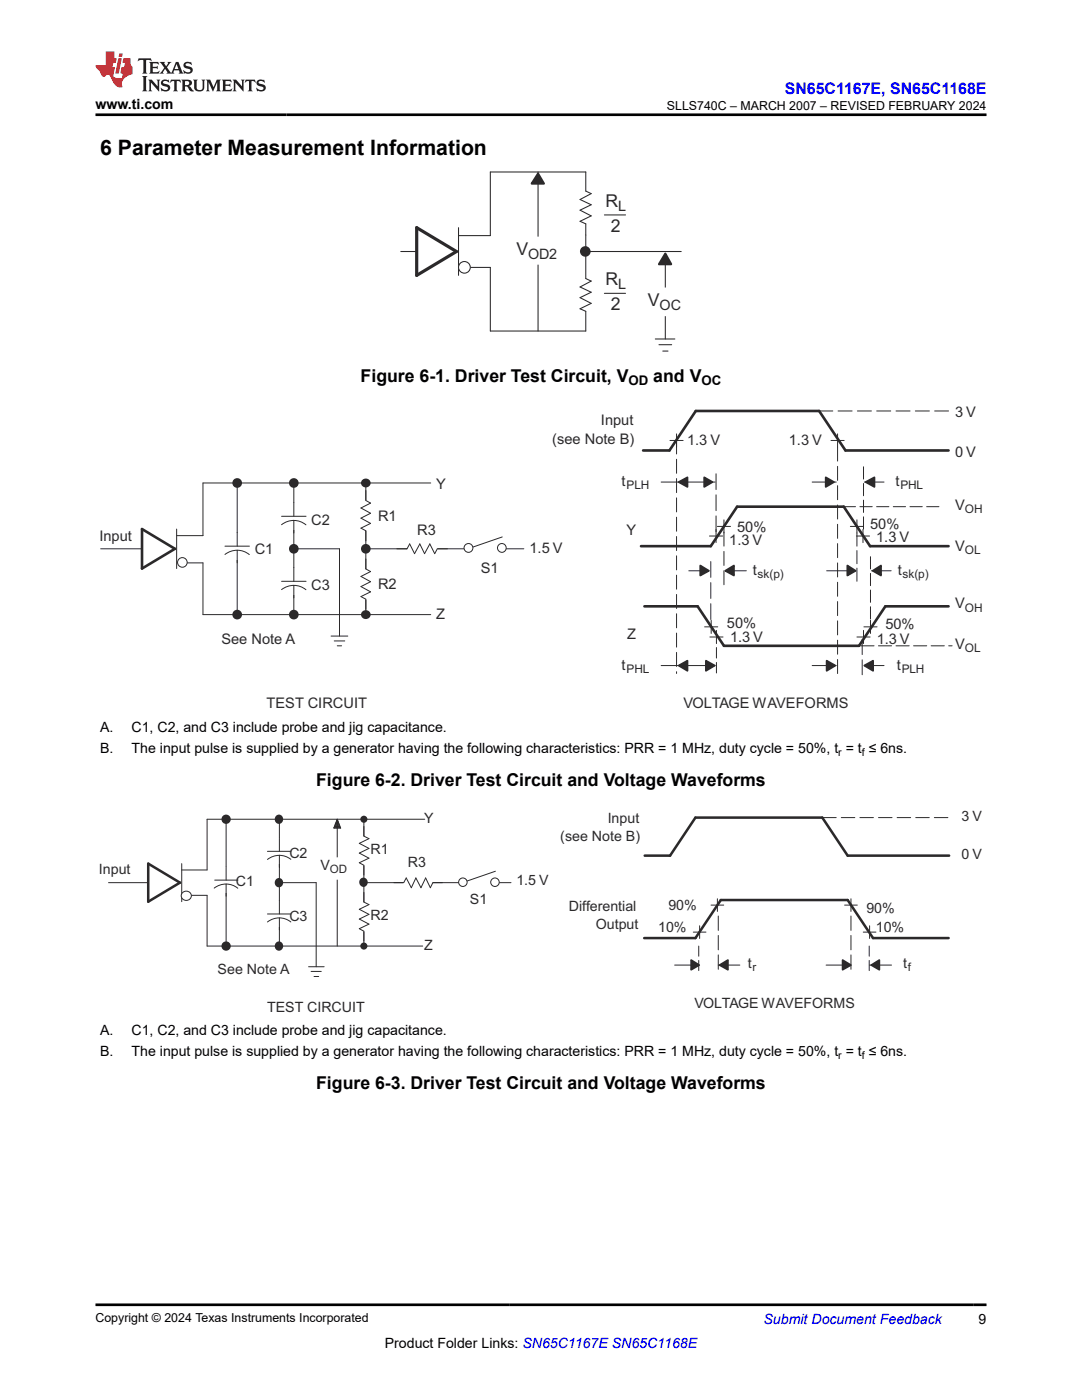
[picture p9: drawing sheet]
<svg xmlns="http://www.w3.org/2000/svg" width="216mm" height="279mm" viewBox="0 0 216 279" stroke-linecap="round" stroke-linejoin="round" font-family="sans-serif">
<path d="M107.4 34.3v31.8M132.8 50.6v17.1" fill="none" stroke="#2b292a" stroke-width=".21"/>
<path d="M126.5 57.6h9.6v5.3h-9.6z" fill-rule="evenodd" fill="#fff"/>
<path d="M136.1 57.6h-9.6v5.3h9.6" fill="none" stroke="#fff" stroke-width=".42"/>
<path d="M130.8 67.7h3.9M131.5 68.8h2.5M132.2 70.1h1.1" fill="none" stroke="#2b292a" stroke-width=".21"/>
<path d="M99.1 47.4h15.9v5.2h-15.9z" fill-rule="evenodd" fill="#fff"/>
<path d="M99.1 47.4h15.9v5.2h-15.9z" fill="none" stroke="#fff" stroke-width=".42"/>
<path d="M80 50.2h3.1M91.5 47h6.3v-12.7h19.1v3.8l1.1 .5-2.3 1.2 2.3 1.1-2.3 1 2.3 1.2-2.3 1.1 1.2 .5v10.9l1.1 .5-2.3 1.2 2.3 1-2.3 1.1 2.3 1.1-2.3 1.1 1.2 .5v4h-19.1v-12.7h-3.9M91.5 45.4v9.6M116.9 50.2h19M120.6 42.9h4.2M120.6 58.5h4.2" fill="none" stroke="#2b292a" stroke-width=".21"/>
<path d="M83.1 45.4l8 4.8-8 4.8z" fill="none" stroke="#2b292a" stroke-width=".63"/>
<path d="M132.8 50.6l1.1 2.1h-2.4z" fill="#2b292a"/>
<path d="M132.8 50.6l1.1 2.1h-2.4z" fill="none" stroke="#2b292a" stroke-width=".42"/>
<path d="M107.4 34.6l1.1 2h-2.4z" fill="#2b292a"/>
<path d="M107.4 34.6l1.1 2h-2.4z" fill="none" stroke="#2b292a" stroke-width=".42"/>
<circle cx="116.8" cy="50.2" r=".85" fill="#2b292a"/>
<circle cx="116.8" cy="50.2" r=".85" fill="none" stroke="#2b292a" stroke-width=".42"/>
<circle cx="92.7" cy="53.4" r="1.17" fill="#fff"/>
<circle cx="92.7" cy="53.4" r="1.17" fill="none" stroke="#2b292a" stroke-width=".21"/>
<g fill="none" stroke="#2b292a" stroke-width=".2">
<path d="M47.3 96.4v26.3M85.9 96.4h-45.4v10.5h-5.3M131.9 96.2h10.8M133.7 87.9h2.6M135 86.6v2.6M162.1 96.2h4.8M165.8 87.9h2.6M167.1 86.6v2.6M172.5 96.2h3.9M20.1 109.5h8.2M35.2 105.6v7.9M37.3 112.3h3.2v10.4h45.4"/>
<path d="M58.6 109.5h9.1M143.1 105.1h2.7M144.5 103.7v2.7M169.7 105.1h2.6M171 103.7v2.7M66.1 126.9h3.3M66.7 127.9h2.1M67.3 128.9h.9M140.6 125.1h2.6M141.9 123.8v2.6M172.4 125.1h2.6M173.7 123.8v2.6"/>
</g>
<path d="M128.3 89.9h5.3l5.2-7.9h24.6l5.3 7.9h20.6M28.3 105.6l6.6 3.9-6.6 4zM127.9 109h13.9l5.3-7.9h21.3l5.2 7.9h15.7M128.6 121h10.6l5.3 7.9h26.9l5.3-7.9h12.6" fill="none" stroke="#2b292a" stroke-width=".53"/>
<path d="M168.3 101.1h19.9M173.7 111.1v12.6" fill="none" stroke="#2b292a" stroke-width=".2" stroke-dasharray="2.5 .9"/>
<path d="M142.9 94.6v12M141.8 112.1v11.7" fill="none" stroke="#2b292a" stroke-width=".2" stroke-dasharray="3.2 1.1"/>
<path d="M171 106.4v10.2M171.8 128.9h18.2" fill="none" stroke="#2b292a" stroke-width=".2" stroke-dasharray="2.6 .9"/>
<path d="M135 87.8v46.6M163.4 82h25.9M167.1 89.2v45.5" fill="none" stroke="#2b292a" stroke-width=".2" stroke-dasharray="2.8 1.1"/>
<path d="M45 106.4h4.8v5.2h-4.8z" fill-rule="evenodd" fill="#fff"/>
<path d="M58.6 96.4v26.3M44.9 110.7a3.9 3.9 0 0 1 4.8 0M44.9 109h4.9M47.3 106.3v2.7M47.3 109.8v2.5" fill="none" stroke="#2b292a" stroke-width=".2"/>
<path d="M56.3 100.4h4.8v5.3h-4.8z" fill-rule="evenodd" fill="#fff"/>
<path d="M56.2 104.7a3.8 3.8 0 0 1 4.8 0M56.2 103h4.9M58.6 100.3v2.7M58.6 103.8v2.6" fill="none" stroke="#2b292a" stroke-width=".2"/>
<path d="M56.3 113.4h4.8v5.2h-4.8z" fill-rule="evenodd" fill="#fff"/>
<path d="M73 96.4v26.3M56.2 117.7a3.9 3.9 0 0 1 4.8 0M56.2 116h4.9M58.6 113.3v2.7M58.6 116.8v2.5" fill="none" stroke="#2b292a" stroke-width=".2"/>
<path d="M72 113.5h2v6.1h-2z" fill-rule="evenodd" fill="#fff"/>
<path d="M73 111.5v2l.9 .6-1.9 .9 1.9 1.1-1.9 1 1.9 1-1.9 1 1 .5v2" fill="none" stroke="#2b292a" stroke-width=".2"/>
<path d="M72 99.9h2v6h-2z" fill-rule="evenodd" fill="#fff"/>
<path d="M73 97.9v2l.9 .5-1.9 1 1.9 1-1.9 1 1.9 1.1-1.9 .9 1 .5v2M67.7 109.5v17.4M73 109.5h19.6" fill="none" stroke="#2b292a" stroke-width=".2"/>
<path d="M81.2 108.6h6.1v2h-6.1z" fill-rule="evenodd" fill="#fff"/>
<path d="M79.2 109.5h2l.5-.9 1 1.9 1.1-1.9 .9 1.9 1.1-1.9 .9 1.9 .6-1h2M100.1 109.5h4.4M100.2 107.2l-5.8 2" fill="none" stroke="#2b292a" stroke-width=".2"/>
<path d="M99.3 109.3a.87 .87 0 0 1 1.7 0 .87 .87 0 0 1-1.7 0zM92.6 109.4a.9 .9 0 0 1 1.8 0 .9 .9 0 0 1-1.8 0z" fill-rule="evenodd" fill="#fff"/>
<g fill="none" stroke="#2b292a" stroke-width=".2">
<circle cx="93.5" cy="109.4" r=".88"/>
<circle cx="100.1" cy="109.3" r=".87"/>
</g>
<circle cx="47.3" cy="96.4" r=".79" fill="#2b292a"/>
<circle cx="47.3" cy="96.4" r=".79" fill="none" stroke="#2b292a" stroke-width=".35"/>
<circle cx="58.6" cy="96.4" r=".79" fill="#2b292a"/>
<circle cx="58.6" cy="96.4" r=".79" fill="none" stroke="#2b292a" stroke-width=".35"/>
<circle cx="58.6" cy="109.5" r=".79" fill="#2b292a"/>
<circle cx="58.6" cy="109.5" r=".79" fill="none" stroke="#2b292a" stroke-width=".35"/>
<circle cx="73" cy="109.5" r=".79" fill="#2b292a"/>
<circle cx="73" cy="109.5" r=".79" fill="none" stroke="#2b292a" stroke-width=".35"/>
<circle cx="58.6" cy="122.7" r=".79" fill="#2b292a"/>
<circle cx="58.6" cy="122.7" r=".79" fill="none" stroke="#2b292a" stroke-width=".35"/>
<circle cx="47.3" cy="122.7" r=".79" fill="#2b292a"/>
<circle cx="47.3" cy="122.7" r=".79" fill="none" stroke="#2b292a" stroke-width=".35"/>
<path d="M137.4 113.9h4M141.6 107h2.6M142.9 105.7v2.6M145 113.9h3.9M170.9 107h2.6M172.2 105.7v2.6M173.9 113.9h3.9M141.6 127.1h2.7M143 125.8v2.6M171 127.1h2.6M172.3 125.8v2.6" fill="none" stroke="#2b292a" stroke-width=".2"/>
<path d="M172.3 93.2v13.3" fill="none" stroke="#2b292a" stroke-width=".2" stroke-dasharray="2.5 .9"/>
<path d="M144.5 106.2v10.6" fill="none" stroke="#2b292a" stroke-width=".2" stroke-dasharray="2.8 1.1"/>
<path d="M143 129.2v5.3" fill="none" stroke="#2b292a" stroke-width=".2" stroke-dasharray="2.1 .9"/>
<path d="M172 127.7v7" fill="none" stroke="#2b292a" stroke-width=".2" stroke-dasharray="3 1.1"/>
<circle cx="73" cy="96.4" r=".75" fill="#2b292a"/>
<circle cx="73" cy="96.4" r=".75" fill="none" stroke="#2b292a" stroke-width=".35"/>
<circle cx="73" cy="122.7" r=".75" fill="#2b292a"/>
<circle cx="73" cy="122.7" r=".75" fill="none" stroke="#2b292a" stroke-width=".35"/>
<path d="M172.7 96.2l1.8-.9v1.9z" fill="#2b292a"/>
<path d="M172.7 96.2l1.8-.9v1.9z" fill="none" stroke="#2b292a" stroke-width=".35"/>
<path d="M140.5 95.3l1.7 .9-1.7 1z" fill="#2b292a"/>
<path d="M140.5 95.3l1.7 .9-1.7 1z" fill="none" stroke="#2b292a" stroke-width=".35"/>
<path d="M135.4 96.2l1.8-.9v1.9z" fill="#2b292a"/>
<path d="M135.4 96.2l1.8-.9v1.9z" fill="none" stroke="#2b292a" stroke-width=".35"/>
<path d="M164.8 95.3l1.6 .9-1.6 1z" fill="#2b292a"/>
<path d="M164.8 95.3l1.6 .9-1.6 1z" fill="none" stroke="#2b292a" stroke-width=".35"/>
<path d="M139.7 112.9l1.8 1-1.8 1z" fill="#2b292a"/>
<path d="M139.7 112.9l1.8 1-1.8 1z" fill="none" stroke="#2b292a" stroke-width=".35"/>
<path d="M144.7 113.9l1.8-1v2z" fill="#2b292a"/>
<path d="M144.7 113.9l1.8-1v2z" fill="none" stroke="#2b292a" stroke-width=".35"/>
<path d="M165 113.9h5.3" fill="none" stroke="#2b292a" stroke-width=".2"/>
<path d="M169.1 112.9l1.6 1-1.6 1z" fill="#2b292a"/>
<path d="M169.1 112.9l1.6 1-1.6 1z" fill="none" stroke="#2b292a" stroke-width=".35"/>
<path d="M174.1 113.9l1.7-1v2z" fill="#2b292a"/>
<path d="M174.1 113.9l1.7-1v2z" fill="none" stroke="#2b292a" stroke-width=".35"/>
<path d="M131.9 132.8h10.8" fill="none" stroke="#2b292a" stroke-width=".2"/>
<path d="M140.9 131.9l1.7 .9-1.7 1.1z" fill="#2b292a"/>
<path d="M140.9 131.9l1.7 .9-1.7 1.1z" fill="none" stroke="#2b292a" stroke-width=".35"/>
<path d="M135.4 132.8l1.8-.9v2z" fill="#2b292a"/>
<path d="M135.4 132.8l1.8-.9v2z" fill="none" stroke="#2b292a" stroke-width=".35"/>
<path d="M162.1 132.8h4.8M172.5 132.8h3.9" fill="none" stroke="#2b292a" stroke-width=".2"/>
<path d="M172.5 132.8l1.7-.9v2z" fill="#2b292a"/>
<path d="M172.5 132.8l1.7-.9v2z" fill="none" stroke="#2b292a" stroke-width=".35"/>
<path d="M164.9 131.9l1.8 .9-1.8 1.1z" fill="#2b292a"/>
<path d="M164.9 131.9l1.8 .9-1.8 1.1z" fill="none" stroke="#2b292a" stroke-width=".35"/>
<circle cx="36.4" cy="112.2" r=".96" fill="#fff"/>
<g fill="none" stroke="#2b292a" stroke-width=".2">
<path d="M21.7 176.2h7.9M36.3 172.4v7.5M38.2 178.7h3.1v10.1h43.1M45.1 163.5v25.3M55.7 176.2h7.4M84.8 163.5h-43.5v10.1h-5M143.1 179.4v2.5M169.8 179.4v2.5M61.6 192.9h3.1M62.1 193.9h2M62.7 194.9h.9M134.6 192.6h4.8"/>
<path d="M138.3 186h2.6M139.6 184.8v2.5M141.9 180.6h2.5M143.3 192.6h4.3M168.5 180.6h2.6M172.3 186h2.5M173.5 184.8v2.5"/>
<circle cx="36.4" cy="112.2" r=".96"/>
</g>
<path d="M139.4 188.8v5M173.4 188.8v5" fill="none" stroke="#2b292a" stroke-width=".2" stroke-dasharray="2 .8"/>
<path d="M143.3 182.8v10.8M169.8 182.8v10.8" fill="none" stroke="#2b292a" stroke-width=".2" stroke-dasharray="2.9 1"/>
<path d="M29.6 172.4l6.3 3.8-6.3 3.7zM128.6 170.8h5.1l5.1-7.6h25.3l5 7.6h20.3M128.5 187.2h10.3l5-7.6h25.3l5.1 7.6h15.1" fill="none" stroke="#2b292a" stroke-width=".51"/>
<path d="M164.2 163.2h25.2" fill="none" stroke="#2b292a" stroke-width=".2" stroke-dasharray="2.7 1"/>
<path d="M42.8 173.1h4.7v5.1h-4.7z" fill-rule="evenodd" fill="#fff"/>
<path d="M42.7 177.2a3.8 3.8 0 0 1 4.7 .1M42.8 175.6h4.7M45.1 173v2.6M45.1 176.4v2.5M55.7 163.5v25.3" fill="none" stroke="#2b292a" stroke-width=".2"/>
<path d="M53.4 167.4h4.6v5h-4.6z" fill-rule="evenodd" fill="#fff"/>
<path d="M53.4 169.9h4.6M55.7 167.3v2.6M55.7 170.7v2.4M58 171.5a3.8 3.8 0 0 0-4.6 0" fill="none" stroke="#2b292a" stroke-width=".2"/>
<path d="M53.4 179.9h4.6v5h-4.6z" fill-rule="evenodd" fill="#fff"/>
<path d="M55.7 179.8v2.6M63.1 176.2v16.7M72.6 176.2h18.9M53.4 184a3.7 3.7 0 0 1 4.6 0M53.4 182.4h4.6M55.7 183.2v2.4" fill="none" stroke="#2b292a" stroke-width=".2"/>
<path d="M80.6 175.2h5.8v2h-5.8z" fill-rule="evenodd" fill="#fff"/>
<path d="M78.6 176.2h2l.5-1 1 2 .9-2 1 2 .9-2 1 2 .5-1h1.9M98.8 176.2h3.2M98.9 173.9l-5.7 1.9" fill="none" stroke="#2b292a" stroke-width=".2"/>
<path d="M97.9 176.1a.85 .85 0 0 1 1.7 0 .85 .85 0 0 1-1.7 0zM91.5 176.1a.85 .85 0 0 1 1.7 0 .85 .85 0 0 1-1.7 0z" fill-rule="evenodd" fill="#fff"/>
<g fill="none" stroke="#2b292a" stroke-width=".2">
<circle cx="92.4" cy="176.1" r=".85"/>
<circle cx="98.8" cy="176.1" r=".85"/>
</g>
<circle cx="45.1" cy="163.5" r=".76" fill="#2b292a"/>
<circle cx="45.1" cy="163.5" r=".76" fill="none" stroke="#2b292a" stroke-width=".34"/>
<circle cx="55.6" cy="163.5" r=".73" fill="#2b292a"/>
<circle cx="55.6" cy="163.5" r=".73" fill="none" stroke="#2b292a" stroke-width=".34"/>
<circle cx="55.6" cy="176.1" r=".73" fill="#2b292a"/>
<circle cx="55.6" cy="176.1" r=".73" fill="none" stroke="#2b292a" stroke-width=".34"/>
<circle cx="55.6" cy="188.8" r=".73" fill="#2b292a"/>
<circle cx="55.6" cy="188.8" r=".73" fill="none" stroke="#2b292a" stroke-width=".34"/>
<circle cx="45.1" cy="188.8" r=".76" fill="#2b292a"/>
<circle cx="45.1" cy="188.8" r=".76" fill="none" stroke="#2b292a" stroke-width=".34"/>
<path d="M67.3 163.5v25.3" fill="none" stroke="#2b292a" stroke-width=".2"/>
<path d="M63.5 171.3h8.7v4.1h-8.7z" fill-rule="evenodd" fill="#fff"/>
<path d="M63.5 171.3h8.7v4.1h-8.7z" fill="none" stroke="#fff" stroke-width=".34"/>
<g fill="none" stroke="#2b292a" stroke-width=".2">
<path d="M66.6 165.2h1.3M66.6 165.1h1.3M66.7 164.9h1.1M66.8 164.8h1M66.8 164.7h.9M66.9 164.6h.7M66.9 164.4h.7M67 164.3h.5M67 164.1h.5M67 164.2h.5M67.1 163.8h.3M67.1 163.9h.4"/>
<path d="M67.2 163.6h.1M67.2 163.7h.1M67.3 163.5l.7 1.8h-1.4z"/>
</g>
<circle cx="72.5" cy="176" r=".72" fill="#2b292a"/>
<circle cx="72.5" cy="176" r=".72" fill="none" stroke="#2b292a" stroke-width=".34"/>
<path d="M143.6 192.6l1.6-1v1.9z" fill="#2b292a"/>
<path d="M143.6 192.6l1.6-1v1.9z" fill="none" stroke="#2b292a" stroke-width=".34"/>
<path d="M137.9 191.6l1.6 1-1.6 .9z" fill="#2b292a"/>
<path d="M137.9 191.6l1.6 1-1.6 .9z" fill="none" stroke="#2b292a" stroke-width=".34"/>
<path d="M164.8 192.6h4.9M173.5 192.6h4.4" fill="none" stroke="#2b292a" stroke-width=".2"/>
<path d="M173.8 192.6l1.7-1v1.9z" fill="#2b292a"/>
<path d="M173.8 192.6l1.7-1v1.9z" fill="none" stroke="#2b292a" stroke-width=".34"/>
<path d="M168.1 191.6l1.7 1-1.7 .9z" fill="#2b292a"/>
<path d="M168.1 191.6l1.7 1-1.7 .9z" fill="none" stroke="#2b292a" stroke-width=".34"/>
<path d="M72.6 163.5v25.3" fill="none" stroke="#2b292a" stroke-width=".2"/>
<g fill="#2b292a">
<circle cx="72.6" cy="163.5" r=".71"/>
<circle cx="72.6" cy="188.8" r=".71"/>
</g>
<path d="M71.7 166.9h1.9v5.8h-1.9z" fill-rule="evenodd" fill="#fff"/>
<path d="M72.6 164.9v2l1 .5-1.9 .9 1.9 1-1.9 1 1.9 1-1.9 .9 .9 .5v1.9" fill="none" stroke="#2b292a" stroke-width=".2"/>
<path d="M71.7 180h1.9v5.8h-1.9z" fill-rule="evenodd" fill="#fff"/>
<path d="M72.6 178.1v1.9l1 .5-1.9 1 1.9 1-1.9 .9 1.9 1-1.9 .9 .9 .5v2" fill="none" stroke="#2b292a" stroke-width=".2"/>
<circle cx="37.2" cy="178.8" r=".96" fill="#fff"/>
<circle cx="37.2" cy="178.8" r=".96" fill="none" stroke="#2b292a" stroke-width=".2"/>
<path d="M27.7 11.6l-.2 .6 .5-.2h.6v.1v2.2l-.2 .4h1l-.2-.4v-2.2v-.1h.5l.5 .2-.1-.6zM29.8 12.4l.2 .3v1.6l-.2 .4h1.9l.1-.6a1.08 1.08 0 0 1-1.3 .2v-.7h.6l.4 .2v-.7l-.4 .2h-.6v-.5l.2-.2a1 1 0 0 1 1 .3l-.1-.5zM31.8 12.4l1 1.1-1 1.2h.9l-.2-.2 .4-.8 .5 .8-.2 .2h1.6l-.2-.2 .1-.5h1l.1 .5-.1 .2h.9l-.2-.4-.8-1.9h-.5l-1 2.1-.8-1.1 .9-1h-.8l.2 .2-.5 .6-.3-.6 .1-.2zM35.2 12.8l.4 1h-.8zM36.8 12.5a.65 .65 0 0 0-.2 .7 .65 .65 0 0 0 .6 .5l.7 .1 .1 .3a.79 .79 0 0 1-.7 .4 .79 .79 0 0 1-.7-.5l.1 .7 .2-.1a.93 .93 0 0 0 1.1 0 .93 .93 0 0 0 .4-.9 1.46 1.46 0 0 0-1.2-.6l-.1-.3a1.09 1.09 0 0 1 1.2 .2l-.2-.6-.1 .1-.6-.2zM28.4 15.2l.2 .4v2.2l-.2 .4h1l-.2-.4v-2.2l.2-.4zM29.6 15.9l.2 .4v1.5l-.2 .4h.8l-.3-.4v-1.3l1.7 1.8v-2l.2-.4h-.8l.2 .2 .1 1.1-1.2-1.3zM32.3 16a.65 .65 0 0 0-.2 .8 .65 .65 0 0 0 .7 .4l.6 .2 .1 .2a.79 .79 0 0 1-.7 .4 .79 .79 0 0 1-.7-.5l.1 .7 .2-.1a.93 .93 0 0 0 1.1 .1 .93 .93 0 0 0 .4-1 1.46 1.46 0 0 0-1.2-.5l-.1-.4a1.09 1.09 0 0 1 1.2 .2l-.2-.6-.1 .1-.6-.1zM34.1 15.9l-.1 .6a.63 .63 0 0 1 .7-.3l.1 1.6-.3 .4h1l-.2-.4v-1.6a.66 .66 0 0 1 .8 .3l-.1-.6zM36.2 15.9l.2 .4v1.5l-.2 .4h.9l-.2-.2v-.7h.5l.1 .2a.79 .79 0 0 0 1.2 .6l-1-.9a.61 .61 0 0 0 .6-.6 .61 .61 0 0 0-.5-.7zM36.9 16.2h.2a.47 .47 0 0 1 .5 .1 .47 .47 0 0 1 .1 .5l-.2 .1-.6 .1zM38.5 15.9l.2 .2a2.27 2.27 0 0 0 .4 2 1.04 1.04 0 0 0 1.7-.7v-1.3l.2-.2h-.8l.2 .4v1.1a.6 .6 0 0 1-.6 .6 .6 .6 0 0 1-.6-.6v-1.1l.3-.4zM41.1 15.9l.2 .4v1.5l-.2 .4h.7l-.2-.4v-1.4l.9 1.9 .8-1.9v1.4l-.2 .4h1l-.3-.4v-1.5l.3-.4h-.8l-.7 1.5-.7-1.5zM44.3 15.9l.2 .4v1.5l-.2 .4h1.9l.1-.6a1.09 1.09 0 0 1-1.3 .2v-.7h.6l.4 .2v-.6l-.4 .2h-.6v-.6l.2-.1a1.01 1.01 0 0 1 1 .3l-.1-.6zM46.4 15.9l.3 .4v1.5l-.3 .4h.8l-.2-.4v-1.3l1.6 1.8v-2l.2-.4h-.7l.2 .2v1.1l-1.2-1.3zM49 15.9l-.1 .6a.63 .63 0 0 1 .8-.3v1.6l-.3 .4h1l-.2-.4v-1.6a.66 .66 0 0 1 .8 .3l-.1-.6zM51.4 16a.65 .65 0 0 0-.2 .8 .65 .65 0 0 0 .6 .4l.6 .2 .2 .2a.79 .79 0 0 1-.8 .4 .79 .79 0 0 1-.6-.5l.1 .7 .2-.1a.93 .93 0 0 0 1 .1 .93 .93 0 0 0 .5-1 1.46 1.46 0 0 0-1.3-.5l-.1-.4a1.09 1.09 0 0 1 1.3 .2l-.2-.6-.2 .1-.5-.1z" fill="#231f20"/>
<path d="M21.1 10.3v2.7h-2.1l.1 .4 .9 1a.95 .95 0 0 0 .9 .9 .59 .59 0 0 1 .6-.4 .59 .59 0 0 1 .5 .3l.4 .8a1.59 1.59 0 0 0 2.1 1.4 1.61 1.61 0 0 1 1-2.3l1-.3-.1-1.5a1.59 1.59 0 0 1-.4-1.7h-1.4l-.2 .9h.5l-.1 .9h-.5l-.2 .9v.3l.4 .1-.2 .9h-.6a.73 .73 0 0 1-1.1-.7l.3-1.5h-.5l.2-.9h.5l.2-.9h-.5v-1.3zM23.6 11.6l-.6 3.1h.7l.6-3.1zM23.8 10.7l-.1 .6h.7l.1-.6z" fill="#ed1c24"/>
<path d="M19 22.9h177.8M19 260.4h177.8" fill="none" stroke="#000" stroke-width=".53"/>
<text font-size="4.2" x="20" y="30.9">6 Parameter Measurement Information</text>
<g font-size="3.5" fill="#2b292a">
<text x="120.8" y="41.3">R</text>
<text x="121.9" y="46.3">2</text>
<text x="103" y="50.9">V</text>
<text x="120.8" y="57">R</text>
<text x="121.9" y="61.9">2</text>
<text x="129.3" y="61.1">V</text>
</g>
<g font-size="3.5">
<text x="72" y="76.2">Figure 6-1. Driver Test Circuit, V</text>
<text x="130.4" y="76.2">and V</text>
<text x="63.1" y="156.8">Figure 6-2. Driver Test Circuit and Voltage Waveforms</text>
<text x="63.1" y="217.3">Figure 6-3. Driver Test Circuit and Voltage Waveforms</text>
</g>
<text font-size="3.2" fill="#00f" x="156.6" y="18.7">SN65C1167E, SN65C1168E</text>
<g font-size="2.9" fill="#2b292a">
<text x="123.4" y="42">L</text>
<text x="105.4" y="51.7">OD2</text>
<text x="123.4" y="57.7">L</text>
<text x="131.6" y="61.8">OC</text>
<text x="190.6" y="83.3">3 V</text>
<text x="110.2" y="88.6">(see Note B)</text>
<text x="119.9" y="84.9">Input</text>
<text x="137.1" y="88.8">1.3 V</text>
<text x="157.4" y="88.8">1.3 V</text>
<text x="190.6" y="91.1">0 V</text>
<text x="87" y="97.6">Y</text>
<text x="124" y="97">t</text>
<text x="178.7" y="97">t</text>
<text x="190.6" y="101.8">V</text>
<text x="62.1" y="104.7">C2</text>
<text x="75.4" y="103.9">R1</text>
<text x="83.2" y="106.7">R3</text>
<text x="125" y="106.8">Y</text>
<text x="147.1" y="106.2">50%</text>
<text x="173.6" y="105.5">50%</text>
<text x="19.8" y="108">Input</text>
<text x="50.8" y="110.7">C1</text>
<text x="105.7" y="110.4">1.5 V</text>
<text x="145.5" y="108.8">1.3 V</text>
<text x="174.8" y="108.1">1.3 V</text>
<text x="190.6" y="109.9">V</text>
<text x="62.1" y="117.7">C3</text>
<text x="75.4" y="117.6">R2</text>
<text x="95.9" y="114.3">S1</text>
<text x="150.2" y="114.7">t</text>
<text x="179.1" y="114.7">t</text>
<text x="87" y="123.5">Z</text>
<text x="145.1" y="125.3">50%</text>
<text x="176.7" y="125.5">50%</text>
<text x="190.6" y="121.4">V</text>
<text x="44.2" y="128.6">See Note A</text>
<text x="125.2" y="127.6">Z</text>
<text x="145.7" y="128.1">1.3 V</text>
<text x="174.9" y="128.4">1.3 V</text>
<text x="190.6" y="129.5">V</text>
<text x="124" y="133.6">t</text>
<text x="178.9" y="133.6">t</text>
<text x="53.2" y="141.4">TEST CIRCUIT</text>
<text x="136.4" y="141.4">VOLTAGE WAVEFORMS</text>
</g>
<g font-size="2.8">
<text x="19.1" y="21.8">www.ti.com</text>
<text x="20" y="146">A.</text>
<text x="26.3" y="146">C1, C2, and C3 include probe and jig capacitance.</text>
<text x="20" y="150.2">B.</text>
<text x="26.3" y="150.2">The input pulse is supplied by a generator having the following characteristics: PRR = 1 MHz, duty cycle = 50%, t = t ≤ 6ns.</text>
<text x="20" y="206.5">A.</text>
<text x="26.3" y="206.5">C1, C2, and C3 include probe and jig capacitance.</text>
<text x="20" y="210.7">B.</text>
<text x="26.3" y="210.7">The input pulse is supplied by a generator having the following characteristics: PRR = 1 MHz, duty cycle = 50%, t = t ≤ 6ns.</text>
<text x="76.8" y="269">Product Folder Links: SN65C1167E SN65C1168E</text>
<text x="195.3" y="264.2">9</text>
</g>
<g font-size="2.8" fill="#2b292a">
<text x="84.6" y="164.3">Y</text>
<text x="111.8" y="167.8">(see Note B)</text>
<text x="121.3" y="164.2">Input</text>
<text x="191.9" y="163.8">3 V</text>
<text x="57.7" y="171.1">C2</text>
<text x="63.9" y="173.7">V</text>
<text x="73.9" y="170.4">R1</text>
<text x="81.4" y="173.1">R3</text>
<text x="191.9" y="171.5">0 V</text>
<text x="19.7" y="174.4">Input</text>
<text x="47.1" y="176.9">C1</text>
<text x="103" y="176.7">1.5 V</text>
<text x="57.7" y="183.7">C3</text>
<text x="73.9" y="183.7">R2</text>
<text x="93.8" y="180.5">S1</text>
<text x="113.5" y="181.8">Differential</text>
<text x="118.9" y="185.3">Output</text>
<text x="133.4" y="181.6">90%</text>
<text x="172.9" y="182.1">90%</text>
<text x="84.6" y="189.5">Z</text>
<text x="131.3" y="186">10%</text>
<text x="174.8" y="186">10%</text>
<text x="43.4" y="194.4">See Note A</text>
<text x="149.2" y="193.2">t</text>
<text x="180.2" y="193.2">t</text>
<text x="53.3" y="201.9">TEST CIRCUIT</text>
<text x="138.6" y="201.1">VOLTAGE WAVEFORMS</text>
</g>
<text font-size="2.8" fill="#00f" x="152.4" y="264.2">Submit Document Feedback</text>
<g font-size="2.6">
<text x="125.4" y="76.9">OD</text>
<text x="140" y="76.9">OC</text>
</g>
<g font-size="2.5">
<text x="133.1" y="21.9">SLLS740C – MARCH 2007 – REVISED FEBRUARY 2024</text>
<text x="19" y="263.9">Copyright © 2024 Texas Instruments Incorporated</text>
</g>
<g font-size="2.4" fill="#2b292a">
<text x="125" y="97.6">PLH</text>
<text x="179.7" y="97.6">PHL</text>
<text x="192.5" y="102.4">OH</text>
<text x="192.5" y="110.5">OL</text>
<text x="151.2" y="115.3">sk(p)</text>
<text x="180.1" y="115.3">sk(p)</text>
<text x="192.5" y="122.1">OH</text>
<text x="192.5" y="130.1">OL</text>
<text x="125" y="134.2">PHL</text>
<text x="179.9" y="134.2">PLH</text>
</g>
<g font-size="2.3" fill="#2b292a">
<text x="65.8" y="174.3">OD</text>
<text x="150.1" y="193.8">r</text>
<text x="181.2" y="193.8">f</text>
</g>
<g font-size="2.1">
<text x="167.3" y="150.8">r</text>
<text x="172" y="150.8">f</text>
<text x="167.3" y="211.3">r</text>
<text x="172" y="211.3">f</text>
</g>
</svg>
